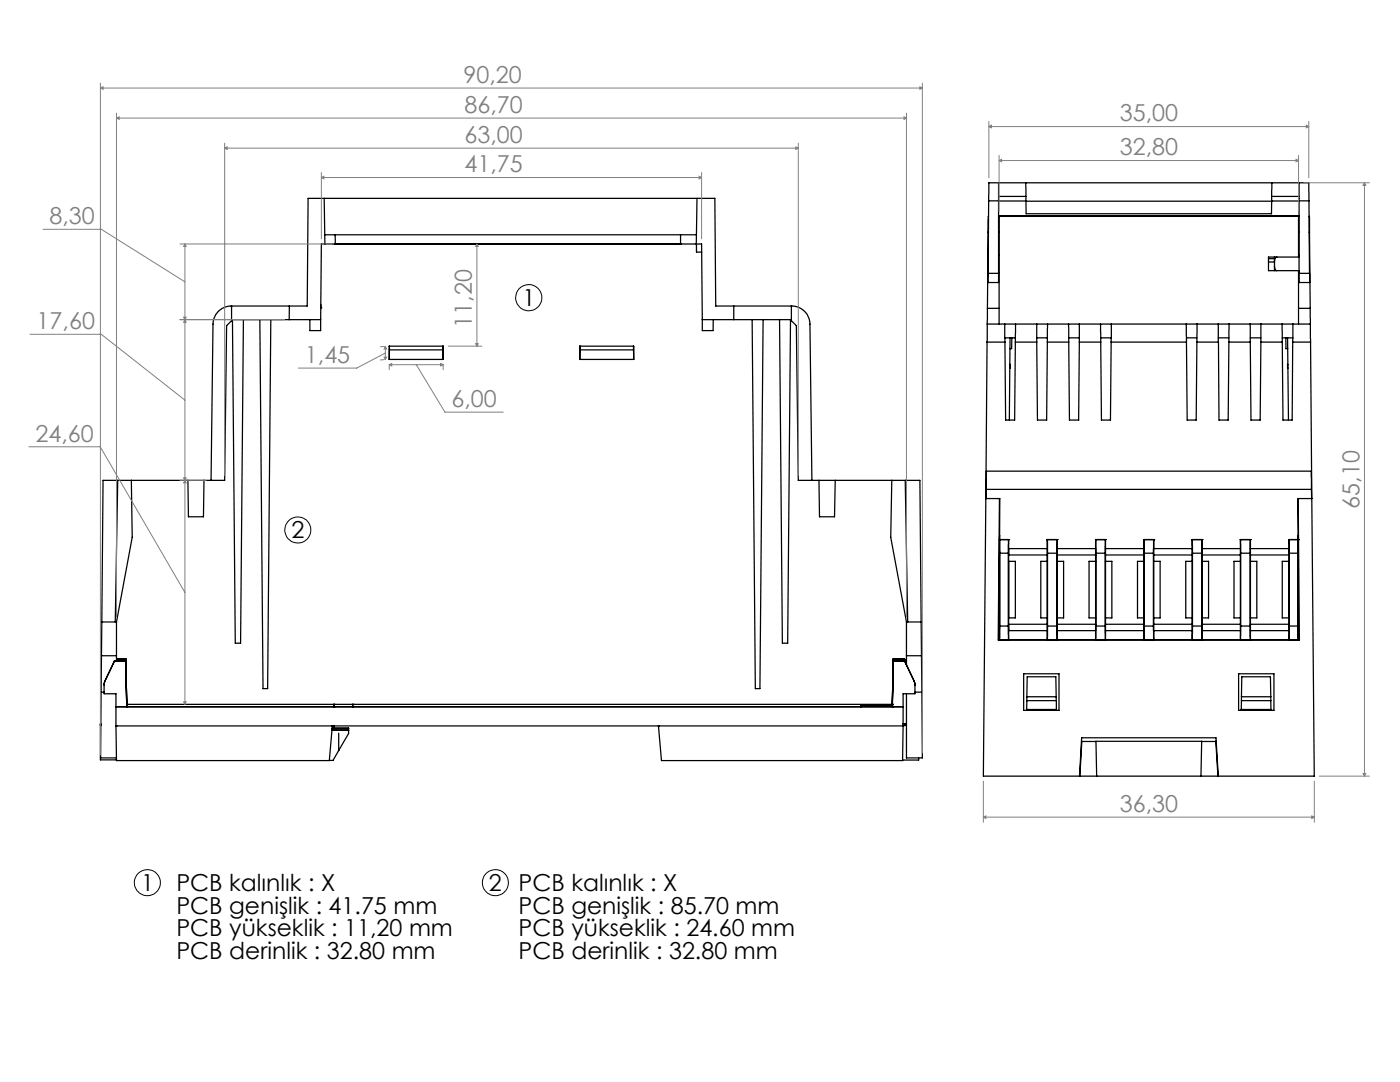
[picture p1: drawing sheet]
<svg xmlns="http://www.w3.org/2000/svg" width="279mm" height="216mm" viewBox="0 0 279 216" stroke-linecap="round" stroke-linejoin="round" font-family="sans-serif">
<g fill="none" stroke="#000" stroke-width=".25">
<path d="M64.7 39.6l.1 9.1M139.1 39.6l-.1 9.1M199.3 36.5v3.6M199.3 39.2h5.5M204.7 36.5l.1 3.6M253.8 39.2h5.5M253.8 36.5v3.6M259.3 36.5v3.6M64.8 46.8h74.2M66.9 46.8v2h.3M67.2 48.7h.1M67.2 48.7v.1"/>
<path d="M135.8 48.7h.1M135.8 46.8v1.9M139 48.7v1.6h1.1M197.2 54.5v1.9h2.1v-1.9M197.2 46.3l-.1 15.2M197.2 54.5h2.1M197.2 46.3h.1M197.3 43.2l-.1 3.1M197.3 40.1v-3.6h63.9v3.6M197.3 40.1l-.1 14.4M197.3 40.1h2M199.3 50.8h.1"/>
<path d="M199.3 54.5h.1M199.3 43.2h60M199.3 40.1v14.4M199.3 43h60M199.3 46.3h.1M199.3 40.1h5.5M199.4 43.2v21.5M204.8 40.1h49M204.8 40.1v2.6h49v-2.6M253.2 51.6h1.2M253.2 52.3h1.2M253.8 40.1h5.5"/>
<path d="M254.4 53.1v.9M254.4 53.1v.6l.4 .3M254.4 52.2v.9M254.4 51.3v.9M254.8 51.3a.75 .75 0 0 0-.4 .9M259.2 50.8h.1M259.2 54.5h.1M259.2 43.2v8.1M259.2 54v10.7M259.2 46.3h.1M259.3 54.5v1.9h2.1l-.1-1.9M259.3 51.3h-6.1v2.7h6.1"/>
<path d="M259.3 54.5h2M259.3 40.1h1.9M259.3 40.1v14.4M261.2 40.1l.1 14.4M261.3 43.2h.1M261.3 46.3h.1M261.3 43.2v3.1M261.3 46.3l.2 15.2M46.2 64l-1 1-.4 30.8h-24.2l-.5 55.4h3.1M46.2 61.1v2.9M46.4 63.8h17.6M46.4 63.8l-.2 .2"/>
<path d="M46.4 63.8l.6 64.5h1l.6-64.5M51.9 63.8l.6 73.6h.9l.6-73.6M57.7 61.1v2.7M61.8 63.8v2.2h2.2v-2.2M64 63.8l.1-15.1h75.9l.2 15.1M64 61.4h.1M64 60.8v.6M77.7 71.7v-2.6h10.7v2.6M77.7 71.7h10.7M77.7 69.1v.7M77.7 69.8v1.9M77.7 69.8h10.7"/>
<path d="M88.4 69.8v1.9M88.4 69.1v.7M115.7 71.7v-2.6h10.8v2.6M115.7 71.7h10.8M115.7 69.8h10.7M115.7 69.1v.7M115.7 69.8v1.9M126.4 69.8l.1 1.9M126.4 69.1v.7M140.2 63.8h17.5l1.2 1.2 .4 30.8h24.3l.2 28.3M140.2 63.8v2.2h2.1v-2.2M146.4 61.1v2.7"/>
<path d="M150.1 63.8l.6 73.6h1l.6-73.6M155.6 63.8l.5 64.5h1.1l.6-64.5M157.9 61.1v2.9M197 68.3h3.6M197 68.3l-.3 31.2M197 64.7v3.6M197 64.7h64.5M197.1 61.5l-.1 3.2M197.1 61.5h2.3M200.5 64.7l.1 3.6M200.6 68.3l.1 15.5h1.8l.1-15.5M200.6 67.4h2"/>
<path d="M201.5 72.7v.8M201.6 67.4l-.2 16.4M201.9 67.4v2.2h-.4M202.6 68.3h4.3M202.7 64.7l-.1 3.6M206.9 64.7v3.6M206.9 68.3l.1 15.5h1.9l.1-15.5M206.9 67.4h2.1M209 68.3h4.3M209.1 64.7l-.1 3.6M213.3 64.7v3.6M213.3 68.3l.1 15.5h1.9l.1-15.5"/>
<path d="M213.3 67.4h2.1M215.4 64.7v3.6M215.4 68.3h4.3M219.6 64.7l.1 3.6M219.7 68.3l.1 15.5h1.8l.2-15.5M219.7 67.4h2.1M221.8 68.3h15M221.8 64.7v3.6M236.7 64.7l.1 3.6M236.8 68.3l.1 15.5h1.8l.2-15.5M236.8 67.4h2.1M238.9 68.3h4.3"/>
<path d="M238.9 64.7v3.6M243.1 64.7l.1 3.6M243.1 67.4h2.2M243.2 68.3l.1 15.5h1.8l.2-15.5M245.3 68.3h4.2M245.3 64.7v3.6M249.5 64.7v3.6M249.5 68.3l.2 15.5h1.8l.1-15.5M249.5 67.4h2.1M251.6 68.3h4.3M251.7 64.7l-.1 3.6M255.9 64.7v3.6"/>
<path d="M255.9 68.3l.1 15.5h1.9l.1-15.5M255.9 67.4h2.1M256.6 67.4v2.2h.4M257 67.4l.1 16.4M257 72.7v.8M258 68.3h3.5M258 64.7v3.6M259.2 61.5h2.3M261.5 61.5v3.2M261.5 64.7v3.6M261.5 68.3l.3 31.2M23.5 95.8l-.5 28.3"/>
<path d="M26.2 95.8l.2 11.4-3.2 16.9M37.5 95.8l.1 7.3h3l.1-7.3M42.1 95.8l.4-31.3 .2-.9 .3-.8 .7-.8 1.3-.8 .8-.1h15.5l.2-21.5h81.2l.1 21.5h15.8l.8 .2 1.1 .7 .6 .7 .4 .9 .1 .8 .4 31.4M163.4 95.8l.1 7.3h3l.2-7.3M178 95.8l-.2 11.4 3.1 16.9M180.7 95.8l.5 28.3M196.7 99.5l-.4 55.4h66l-.5-55.4M196.7 99.5h2.8v7.3M196.8 97.6l.1-3.6h64.8v3.6M196.8 97.6v1.9M196.8 97.6h64.9M199.5 99.5l-.3 28.2h60.1l-.2-28.2"/>
<path d="M261.7 97.6l.1 1.9M261.8 99.5h-2.8l.1 28.1M199.5 107.7h.1M199.5 107.7l.1 2.7M199.5 106.8l-.1 20.8h59.7M199.5 107.7h1.8M199.5 106.8v.9M199.6 110.4h1.6M199.6 110.4v14.5M201.2 110.4v14.5M201.3 107.7l-.1 2.7M201.3 107.7h.1"/>
<path d="M201.3 107.7v20M201.3 112h1.3v11.3h-1.3M201.3 110.7h7.7M201.3 109.5h7.7M209 107.7l.1 2.7M209 107.7h.1M209 107.7h2M209 107.7v19.9M209 112h-1.3v11.3h1.3M209.1 110.4h1.8M209.1 110.4v14.5M210.9 110.4v14.5"/>
<path d="M211 107.7l-.1 2.7M211 107.7h.1M211 107.7v19.9M211 112h1.3v11.3h-1.3M211 110.7h7.7M211 109.5h7.7M218.7 107.7v2.7M218.7 107.7h.1M218.7 107.7h1.9M218.7 107.7v19.9M218.7 112h-1.4v11.3h1.4M218.7 110.4v14.5"/>
<path d="M218.7 110.4h1.9M220.6 110.4v14.5M220.6 107.7v2.7M220.6 107.7h.1M220.6 107.7v19.9M220.6 112h1.3v11.3h-1.3M220.6 110.7h7.7M220.6 109.5h7.7M228.3 107.7l.1 2.7M228.3 107.7h.1M228.3 107.7h2M228.3 107.7v19.9"/>
<path d="M228.3 112h-1.3v11.3h1.3M228.4 110.4h1.8M228.4 110.4v14.5M230.2 110.4v14.5M230.3 107.7l-.1 2.7M230.3 107.7h.1M230.3 107.7v19.9M230.3 112h1.2v11.3h-1.2M230.3 110.7h7.6M230.3 109.5h7.6M237.9 107.7l.1 2.7M237.9 107.7h.1"/>
<path d="M237.9 107.7h2M237.9 107.7v19.9M237.9 112h-1.3v11.3h1.3M238 110.4h1.9M238 110.4v14.5M239.9 110.4v14.5M239.9 107.7v2.7M239.9 107.7h.1M239.9 107.7v19.9M239.9 112h1.3v11.3h-1.3M239.9 110.7h7.6M239.9 109.5h7.6"/>
<path d="M247.5 107.7l.1 2.7M247.5 107.7h.1M247.5 107.7h2.1M247.5 107.7v19.9M247.5 112h-1.2v11.3h1.2M247.6 110.4h1.9M247.6 110.4v14.5M249.5 110.4v14.5M249.6 107.7l-.1 2.7M249.6 107.7h.1M249.6 107.7v19.9M249.6 112h1.2v11.3h-1.2"/>
<path d="M249.6 110.7h7.6M249.6 109.5h7.6M257.2 107.7l.1 2.7M257.2 107.7h.1M257.2 107.7v19.9M257.2 107.7h1.9M257.2 112h-1.3v11.3h1.3M257.3 110.4h1.7M257.3 110.4v14.5M259 110.4v14.5M259.1 107.7l-.1 2.7M259.1 107.7h.1"/>
<path d="M20.2 138.1h.6M20.2 130.8h3M20.3 124.1h2.9M21 135.9l-.2 .8M21 135.9l-.2 .5v2h2.3v6.5M21 135.9h.1M22.9 131.9l-1.9 4M22.9 131.8h2.2l-2.2 .1M22.9 131.8l-1.9 4.1M22.9 131.8v.1M23.2 124.1v7.7M23.2 131.5h1.9"/>
<path d="M25.1 131.5l.2 9.5M25.1 131.5h-1.9M178.3 131.5l-.2 9.5M178.3 131.5h2.2M180.5 131.8h-2.2l2.2 .1M180.5 131.9l1.9 4M180.5 131.5h.1M180.5 131.8v.1M180.5 131.8l1.9 4.1M180.5 131.5l.4 .8M180.9 124.1h2.9M180.9 130.8h3"/>
<path d="M180.9 124.1v8.5M182.4 135.9l.2 .8M182.4 135.9l.2 .5v2h-2.4v6.5M182.4 135.9h.1M182.6 138.1h1.4M183.8 124.1l.2 14M184 138.1l.1 13.1h-3.2v-12.8M199.5 127.6h.1M199.6 124.9l-.1 2.7M199.6 124.9h1.6M201.2 124.9l.1 2.7M201.3 127.6h.1"/>
<path d="M201.3 125.8h7.7M201.3 124.6h7.7M204.3 134.4h7v7.3h-7zM204.9 139v.8M204.9 139.8h5.9M204.9 139h5.9M204.9 139.8v1.8M204.9 139l.1-4h5.7l.1 4M209 127.6h.1M209.1 124.9l-.1 2.7M209.1 124.9h1.8M210.8 139v.8"/>
<path d="M210.8 139.8v1.8M210.9 124.9l.1 2.7M211 127.6h.1M211 125.8h7.7M211 124.6h7.7M218.7 127.6h.1M218.7 124.9v2.7M218.7 124.9h1.9M220.6 124.9v2.7M220.6 127.6h.1M220.6 125.8h7.7M220.6 124.6h7.7"/>
<path d="M228.3 127.6h.1M228.4 124.9l-.1 2.7M228.4 124.9h1.8M230.2 124.9l.1 2.7M230.3 127.6h.1M230.3 125.8h7.6M230.3 124.6h7.6M237.9 127.6h.1M238 124.9l-.1 2.7M238 124.9h1.9M239.9 124.9v2.7M239.9 127.6h.1"/>
<path d="M239.9 125.8h7.6M239.9 124.6h7.6M247.2 134.4h7v7.3h-7zM247.5 127.6h.1M247.6 124.9l-.1 2.7M247.6 124.9h1.9M247.8 139v.8M247.8 139.8h5.8M247.8 139h5.8M247.8 139.8l-.1 1.8M247.8 139v-4h5.7l.1 4M249.5 124.9l.1 2.7"/>
<path d="M249.6 127.6h.1M249.6 125.8h7.6M249.6 124.6h7.6M253.6 139v.8M253.6 139.8v1.8M257.2 127.6v.1M257.2 127.6h.1M257.3 124.9l-.1 2.7M257.3 124.9h1.7M259 124.9l.1 2.7M259.1 127.6h.1M20 144.7h.1"/>
<path d="M20 144.5h.1M20.1 144.5h-.1v7.1h3.2M23.1 144.9h.1M23.1 141h157.1M23.1 144.9h157.1M23.1 144.9l.1 6.9h42.5l.6-6.9M25.3 141h.1M25.3 140.9h.1M25.3 140.6h.1M25.3 140.5h.1M25.3 140.5v.5M25.3 140.5h152.8"/>
<path d="M66.3 145.7h3.3M66.3 145.3h3.3v1.1l-2 3.4M66.3 145.3h3.3M66.3 144.9h.1M66.6 141h.1M66.6 140.5h.1M66.6 140.5v.5M66.7 144.9v.4M67.6 146.3v3.5M67.6 149.8l-1.1 1.9h-.8M70.4 141h.1M70.4 140.5h.1"/>
<path d="M70.4 140.5v.5M131.4 144.9h.1M131.4 144.9l.6 6.9h48.1l.1-6.9M171.8 140.7h6.3v.1h-6.3M171.8 140.9h6.3v.1M173.6 140.8v.1M178.1 141h.1M178.1 140.9h.1M178.1 140.6h.1M178.1 140.5h.1M178.1 140.5v.2h-6.3v.3M178.1 140.7h-4.5"/>
<path d="M180.2 144.9h.1M180.2 144.7h.7M180.2 144.4h.7M183.3 151.2v.5h-3.2M204.9 141.6h5.9M204.9 141.6v.1M210.8 141.6l.1 .1M215.4 154.9l.5-7.7h26.8l.4 7.7M215.8 147.9h26.9M215.9 148l-.4 6.9M215.9 147.9v.1M218.7 148l.2 6.9"/>
<path d="M218.7 147.9v.1M239.8 148l-.1 6.9M239.8 147.9v.1M242.6 148l.5 6.9M242.6 147.9v.1M247.7 141.6h5.9M247.7 141.6v.1M253.6 141.6v.1"/>
</g>
<g fill="none" stroke="#000" stroke-width=".2">
<circle cx="105.5" cy="59.4" r="2.6"/>
<circle cx="59.4" cy="105.8" r="2.6"/>
<circle cx="29.4" cy="176.1" r="2.59"/>
<circle cx="98.9" cy="176.1" r="2.59"/>
</g>
<g fill="none" stroke="#808080" stroke-width=".2">
<path d="M20 17.6l.6-.3v.5zM20 16.6v134M20 17.6h164.1M183.6 17.3l.5 .3-.5 .2zM184.1 16.6v133.6M23.2 23.6l.6-.3v.5zM23.2 22.6v100.5M23.2 23.6h157.7M44.8 29.6l.5-.3v.5zM44.8 28.6v66.3M44.8 29.6h114.5M64.1 35.4l.5-.2v.5z"/>
<path d="M64.1 34.4v13.3M64.1 35.4h75.9M139.5 35.2l.5 .2-.5 .3zM140 34.4v13.3M158.8 29.3l.5 .3-.5 .2zM159.3 28.6v66.3M180.4 23.3l.5 .3-.5 .2zM180.9 22.6v100.5M197.3 25.3l.5-.3v.5zM197.3 24.2v11.3M197.3 25.3h63.9M199.4 32l.5-.2v.5z"/>
<path d="M199.4 31v11.2M199.4 32h59.8M258.7 31.8l.5 .2-.5 .3zM259.2 31v11.2M260.2 36.5h13.1M260.7 25l.5 .3-.5 .2zM261.2 24.2v11.3M272.3 36.5l.3 .5h-.6zM272.3 36.5v118.4M8.6 45.8h11.6l16.7 10.4M35.9 48.7h30.2M36.9 48.7l.2 .5h-.4z"/>
<path d="M36.9 48.7v91.8M95.2 48.7l.2 .5h-.5zM95.2 48.7v20.4M6 66.7h14.2l16.7 13.1M35.9 63.8h20.8M36.7 63.3h.4l-.2 .5zM36.9 63.8l.2 .5h-.4zM76.7 71.3h.5l-.3 .5zM76.7 71.8h-.8M76.7 69.1l-.8 .1M76.9 69.1l.3 .5h-.5zM76.9 69.1v2.7"/>
<path d="M76.9 70.4l-5.7 3h-11.7M77.7 72.8l.5-.3v.5zM77.7 72.7v1.1M77.7 72.8h10.7M83.1 72.8l5.7 9.4h11.6M87.9 72.5l.5 .3-.5 .2zM88.4 72.7v1.1M89.5 69.1h6.7M94.9 68.6h.5l-.2 .5zM5.8 89.1h14.2l16.9 29.1M35.9 95.8h5.2M36.7 95.4h.4l-.2 .4z"/>
<path d="M36.9 95.8l.2 .5h-.4zM36.7 140.1h.4l-.2 .4zM196.3 155.9v8.2M262.3 155.9v8.2M263.3 154.9h10M272 154.3h.6l-.3 .6zM196.3 163.1l.4-.3v.5zM196.3 163.1h66M261.8 162.8l.5 .3-.5 .2z"/>
</g>
<g fill="#808080">
<path d="M23.2 23.6l.6-.3v.5zM180.4 23.3l.5 .3-.5 .2zM64.1 35.4l.5-.2v.5zM139.5 35.2l.5 .2-.5 .3zM44.8 29.6l.5-.3v.5zM158.8 29.3l.5 .3-.5 .2zM36.7 140.1h.4l-.2 .4zM36.9 95.8l.2 .5h-.4zM36.7 95.4h.4l-.2 .4zM36.9 63.8l.2 .5h-.4zM36.7 63.3h.4l-.2 .5zM36.9 48.7l.2 .5h-.4zM20 17.6l.6-.3v.5zM183.6 17.3l.5 .3-.5 .2zM76.7 71.3h.5l-.3 .5zM76.9 69.1l.3 .5h-.5zM77.7 72.8l.5-.3v.5zM87.9 72.5l.5 .3-.5 .2zM197.3 25.3l.5-.3v.5zM260.7 25l.5 .3-.5 .2zM196.3 163.1l.4-.3v.5zM261.8 162.8l.5 .3-.5 .2zM199.4 32l.5-.2v.5zM258.7 31.8l.5 .2-.5 .3z"/>
<path d="M94.9 68.6h.5l-.2 .5zM95.2 48.7l.2 .5h-.5zM272 154.3h.6l-.3 .6zM272.3 36.5l.3 .5h-.6z"/>
</g>
<g font-size="4.7" fill="#808080">
<text x="92.5" y="16.5">90,20</text>
<text x="92.7" y="22.5">86,70</text>
<text x="92.7" y="28.5">63,00</text>
<text x="223.5" y="24.2">35,00</text>
<text x="92.7" y="34.4">41,75</text>
<text x="223.5" y="31">32,80</text>
<text x="9.9" y="44.7">8,30</text>
<text x="7.3" y="65.7">17,60</text>
<text x="94.2" y="65.4" transform="rotate(-90 94.2 65.4)">11,20</text>
<text x="60.9" y="72.4">1,45</text>
<text x="90.1" y="81.2">6,00</text>
<text x="7.1" y="88.1">24,60</text>
<text x="271.3" y="101.5" transform="rotate(-90 271.3 101.5)">65,10</text>
<text x="223.5" y="162">36,30</text>
</g>
<g font-size="4.7">
<text x="104.3" y="61">1</text>
<text x="58.2" y="107.4">2</text>
<text x="28.2" y="177.8">1</text>
<text x="35.2" y="177.8">PCB kalınlık : X</text>
<text x="97.6" y="177.8">2</text>
<text x="103.5" y="177.8">PCB kalınlık : X</text>
<text x="35.2" y="182.3">PCB genişlik : 41.75 mm</text>
<text x="103.5" y="182.3">PCB genişlik : 85.70 mm</text>
<text x="35.2" y="186.8">PCB yükseklik : 11,20 mm</text>
<text x="35.2" y="191.3">PCB derinlik : 32.80 mm</text>
<text x="103.5" y="186.8">PCB yükseklik : 24.60 mm</text>
<text x="103.5" y="191.3">PCB derinlik : 32.80 mm</text>
</g>
</svg>
